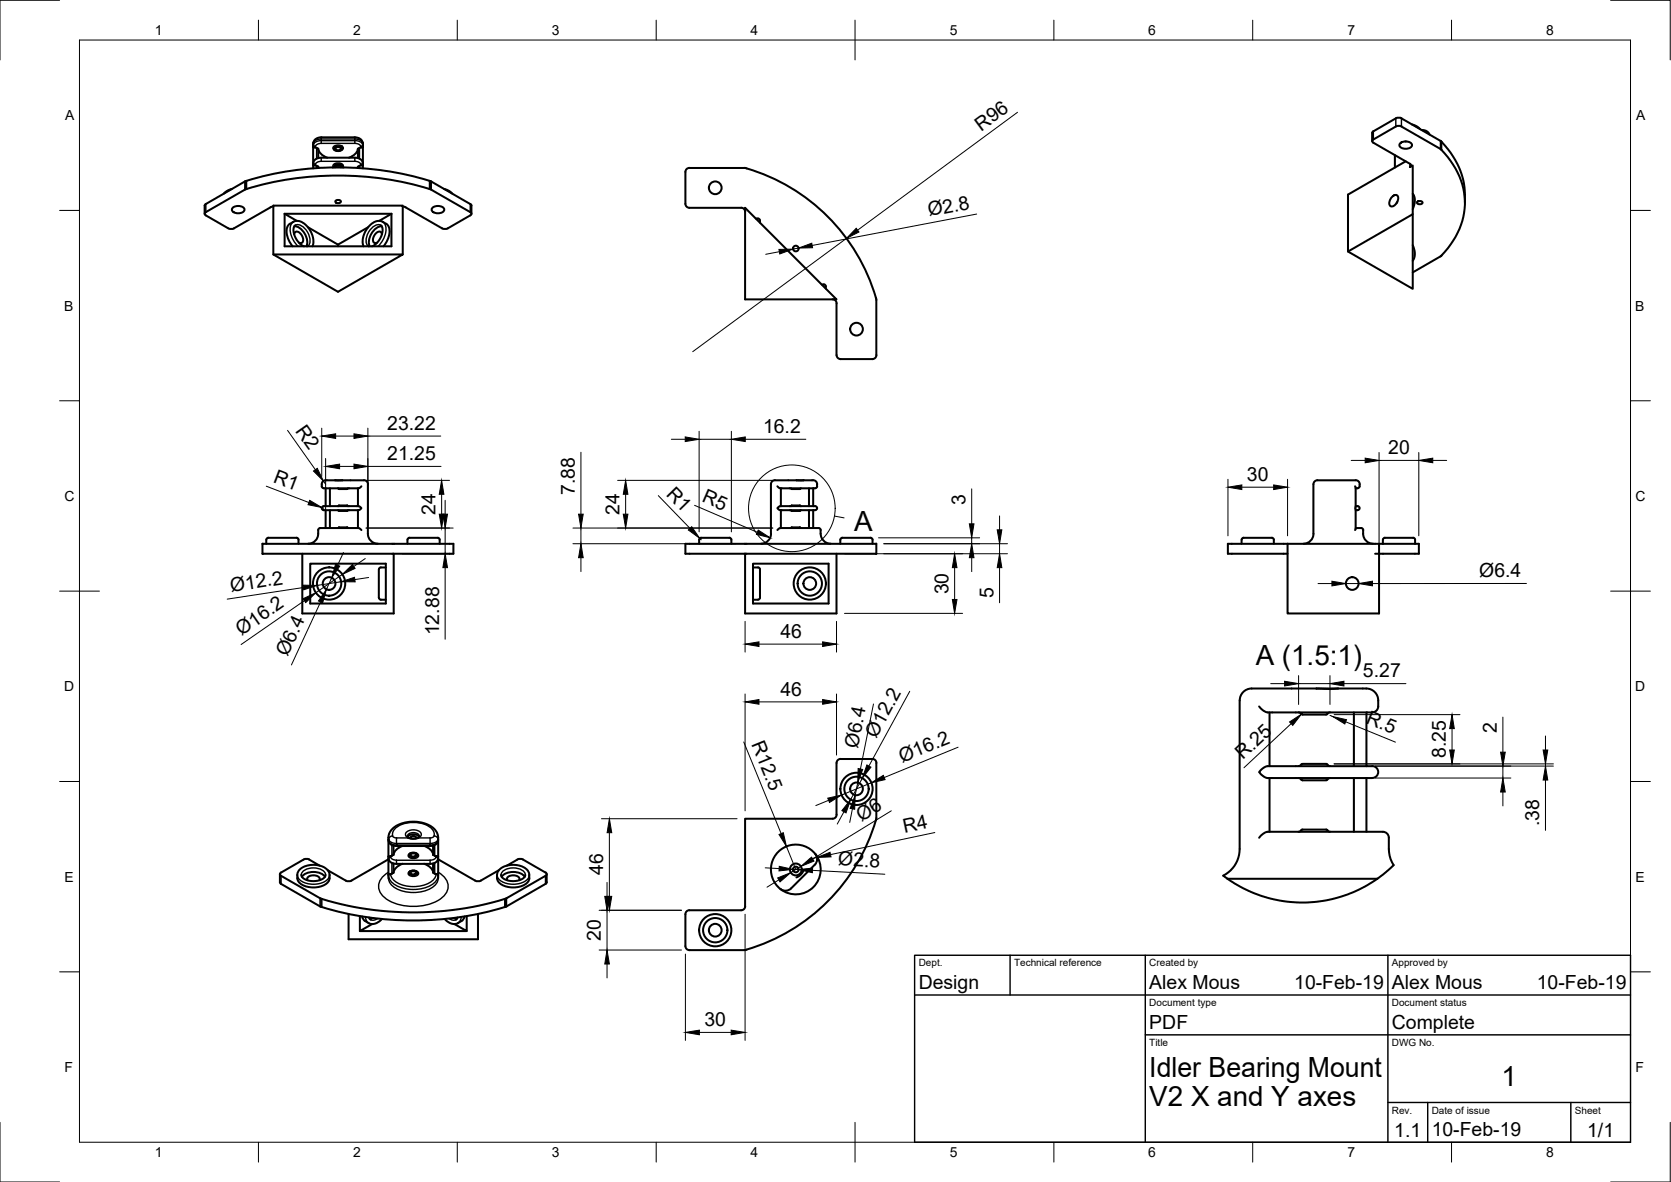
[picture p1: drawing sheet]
<svg xmlns="http://www.w3.org/2000/svg" width="420mm" height="297mm" viewBox="0 0 420 297" stroke-linecap="round" stroke-linejoin="round" font-family="sans-serif">
<!-- layer: Visible -->
<g fill="none" stroke="#000" stroke-width=".51">
<path d="M78.7 37l1.3 .4M78.7 37v-.6a1.8 1.8 0 0 1 2.1-1.9h8.5l1.2 .3a1.62 1.62 0 0 1 .7 1.6v.6M78.7 37v4.1M80 37.4v2.3M80 37.4a3.1 3.1 0 0 0 2.3 2.2M84 37.6l.8 .4 .7-.1 .5-.3M84.5 37.1l.5-.2a.55 .55 0 0 1 .7 .6l-.7 .3a.55 .55 0 0 1-.7-.5zM90 37.4v2.3M91.2 37l-.3 .1a.95 .95 0 0 0-1.1 .9l-1 1.1-1.1 .5M91.2 37v4.1M345.3 35l-.3 .5 .3 .4 9.2 5.3M350.7 39v3.1"/>
<path d="M351 29.7l-5.8 3.4-.2 2.4M351 31.8l-5.7 3.3M351 31.8l.7-.2 .7 .2 10 5.8M351 29.7l.7-.1 .7 .1 10 5.8M352 36.1a2.08 2.08 0 0 1 3 .2 1.38 1.38 0 0 1-1.8 1.1 .96 .96 0 0 1-1-.3 .96 .96 0 0 1-.2-1zM353.4 35.5h.1M355 31.3l1.2 .4 .9 .7M357.4 32.7a2.06 2.06 0 0 1 1.9 .9l.1 .2M362.4 37.6a18.3 18.3 0 0 1 5.3 17.9 22 22 0 0 1-5.3 8.8M362.4 35.5a19.5 19.5 0 0 1 5.9 15.4M51.8 51.3l-.3 .4v2M58.3 47.5l-1 .4-1 .7"/>
<path d="M58.5 52.3a2.08 2.08 0 0 1 3 .2 1.38 1.38 0 0 1-1.9 1.1 .96 .96 0 0 1-1-.3 .96 .96 0 0 1-.1-1zM59.8 51.8h.2M61.6 45.6l-9.8 5.7M68 52.1l-9.2 5.3-.7 .2-.7-.2M68.7 51.9l-.7 .2M71.6 53.7h26.8M71.6 53.7v8.2h26.8v-8.2M71.6 53.7l3 1.8M74 58.9a.78 .78 0 0 1 .6-.7 .78 .78 0 0 1 .9 .4l.5 .8a1 1 0 0 1-.5 1.7l-.3-.1M74 56.9a4 4 0 0 1 3 5M74.3 56.6l-.3 .3-.2 .7 .3 1.8 1.1 1.6 1.3 .9M77.4 57.1l7.6 4.4"/>
<path d="M78.7 41.5l1.3 .4M78.7 41.5l.4-1.3 .7-.4 .8-.2 9 .1 1.3 .5 .3 1.3M78.7 41.5v.8M80 41.9v.3M80 41.9l.1 .3M83.6 42.1h2.8M84.4 42a.67 .67 0 0 1 .6-.6 .67 .67 0 0 1 .7 .6M84.5 50.4l.5-.2a.55 .55 0 0 1 .7 .6l-.7 .3a.55 .55 0 0 1-.7-.6zM90 41.9v.3M91.2 41.5l-.8 .2-.4 .2-.1 .3M91.2 41.5v.8M92.6 57.1l-7.6 4.4"/>
<path d="M95.7 56.6l.3 .3 .2 .7-.4 1.8-1 1.6-1.3 .9M96 56.9a4 4 0 0 0-3 5M96 58.9a.78 .78 0 0 0-.6-.7 .78 .78 0 0 0-.9 .4l-.5 .8a1 1 0 0 0 .5 1.7l.3-.1M98.4 53.7l-3 1.8M101.3 51.9l.7 .2M108.2 47.6a79.6 79.6 0 0 0-46.6 .1l-10.1 5.8v.4l.3 .2 5.6 3.3M108.2 45.5a79.6 79.6 0 0 0-46.6 .1M108.2 47.6l10.1 5.7 .2 .2v.4l-5.9 3.5-.7 .2-.7-.2-9.2-5.3M108.2 45.5l.3 .1M108.4 45.6l9.8 5.7M108.7 52.3a2.08 2.08 0 0 1 3 .2 1.38 1.38 0 0 1-1.8 1.1 .96 .96 0 0 1-1.1-.3 .96 .96 0 0 1-.1-1zM110 51.8h.2"/>
<path d="M111.7 47.5l1 .4 1 .7M118.3 51.3l.3 .4-.1 2M173.3 52.2h13.1M173.3 42.2h13.9M173.3 42.2a1.01 1.01 0 0 0-1 1v8a1.01 1.01 0 0 0 1 1M186.4 52.2a1.01 1.01 0 0 1 1 1M187.2 42.2h.3M187.3 52.2l23 23h-23zM187.5 42.3h.2M187.7 42.3a48 48 0 0 1 32.6 32.8M190 54.9l.8 .1 .3 .4M191.1 55.4v.6"/>
<path d="M350.1 49.4a.82 .82 0 0 1 1.4 0 2.08 2.08 0 0 1-1.7 2.5 1.38 1.38 0 0 1 0-2.1zM351.3 50.7l-.2 .4M353.4 40.5l-14.5 8.4v14.3l16.3-9.4v-12.2l-.7 .4M354.5 41.2l.3 .4-.3 .4M355.2 53.8v18.8l-16.3-9.4M355.2 48.6l.4 .7 .1 .9v1l-.5 1.3M356.5 50.6l.5-.1a.55 .55 0 0 1 .7 .5l-.7 .3a.55 .55 0 0 1-.7-.5zM68.7 64h32.6l-16.3 9.3-16.3-9.3v-12.3h32.6v12.3M78.6 61.9l.2-1.5-.3-1.3-.8-1.6-1.1-1.2a2.51 2.51 0 0 0-2.8-.6 2.54 2.54 0 0 0-1.6 3.5l.7 1.7 .7 1M85 61.5v.4M91.4 61.9l-.2-1.5 .3-1.3 .8-1.6 1.1-1.2a2.51 2.51 0 0 1 2.8-.6 2.53 2.53 0 0 1 1.6 3.5l-.7 1.7-.7 1M206.6 71.5h.8l.2 .5v.5"/>
<path d="M209.3 75.2a1.01 1.01 0 0 1 1.1 1M210.3 76.2l.1 13a1.01 1.01 0 0 0 1 1h8M220.3 75.1l.1 .3M220.3 75.4v13.8M355.2 61.6l.5 2-.1 1.2-.4 .7M362.4 64.3l-7.2 4.2M220.4 89.2a1.01 1.01 0 0 1-1 1M66 136.7h48v2.5h-48zM67 136.7v-1.1a1.19 1.19 0 0 1 1.5-.4h5a1.24 1.24 0 0 1 1.6 .4v1.1M76 139.2v15h23v-15M81.4 128.2h.4M81.8 127.2a.55 .55 0 0 0-.8 .2 .55 .55 0 0 0 .4 .8"/>
<path d="M81.8 127.2l8.6 .1a.45 .45 0 0 1 .4 .5 .45 .45 0 0 1-.5 .4h-8.5M81.9 122.7v4.5M81.9 128.2v4.5M83 122.7v4.5M83 128.2v4.5M84.3 120.7h-2.1a1.09 1.09 0 0 0-1.3 .7 1.09 1.09 0 0 0 .5 1.3h.4M84.3 120.7h1.8M85 128.2l.2 .1M85 122.7l.3 .2h1.9l.4-.2M85 132.7l.3-.2h2l.3 .2M85.2 127.1l-.2 .1M85.2 128.3l.1 .1"/>
<path d="M85.3 128.4h1.9M85.3 127h1.9M85.3 127l-.1 .1M86.1 120.7h4.6a1.8 1.8 0 0 1 1.7 .6l.1 .4M87.3 127l.1 .1M87.4 128.3l-.1 .1M87.4 127.1l.2 .1M87.6 128.2l-.2 .1M90 122.7v4.5M90 128.2v4.5M90.9 122.2l-.7 .5h-8.4M90.9 133.2l-.8-.5h-8.1a2.48 2.48 0 0 0-1.9 .2l-.1 .3a2.7 2.7 0 0 1-2.5 3.4"/>
<path d="M92.5 121.7v12.4a2.51 2.51 0 0 0 2.5 2.5M102.4 136.7l.1-1.1a1.19 1.19 0 0 1 1.5-.4h5a1.24 1.24 0 0 1 1.6 .4v1.1M172.3 136.7h48v2.5h-48zM183.4 135.2h-6.1a1.19 1.19 0 0 0-1.5 .4v1.1M183.4 135.1l.4 .3 .1 1.3M187.3 139.2v15h23v-15M195.5 122.2l.7 .5h8.3M196.3 122.7v4.5M196.3 128.2v4.5M198.8 128.2l.2 .1M198.8 122.7l.3 .2h1.9l.4-.2M198.8 132.7l.3-.2h2.1l.2 .2"/>
<path d="M199 127.1l-.2 .1M199 128.3l.1 .1M199.1 128.4h2M199.1 127h2M199.1 127l-.1 .1M200.3 120.7h-4.6a1.75 1.75 0 0 0-1.8 .6l-.1 12.8a2.47 2.47 0 0 1-2.4 2.5M200.3 120.7h1.8M201.1 127l.1 .1M201.2 128.3l-.1 .1M201.2 127.1l.2 .1M201.4 128.2l-.2 .1M202.1 120.7h2.3"/>
<path d="M203.4 122.7v4.5M203.4 128.2v4.5M204.5 120.7a1.01 1.01 0 0 1 1 1M204.5 122.7v4.5M204.5 128.2v4.5M204.5 127.2a.55 .55 0 0 1 .8 .2 .55 .55 0 0 1-.3 .8M204.5 127.2l-8.6 .1a.45 .45 0 0 0-.4 .5 .45 .45 0 0 0 .5 .4h8.5M204.5 128.2h.5M205.4 121.7v.5M205.5 122.2l-.3 .4-.7 .1M206.3 133.2v.9M206.4 133.2a1.21 1.21 0 0 0-1.6-.5h-8.6l-.7 .5"/>
<path d="M206.4 134.1a2.51 2.51 0 0 0 2.5 2.5M211.3 135.6v1.1M211.3 135.6a1.19 1.19 0 0 1 1.5-.4h5a1.24 1.24 0 0 1 1.6 .4v1.1M312.2 135.6v1.1M312.7 135.2h6a1.24 1.24 0 0 1 1.6 .4v1.1M312.7 135.1l-.4 .3-.1 .2M323.7 136.7h-15v2.5h15M323.7 136.7h32.1M323.7 136.7v17.5h23.1v-17.5M340.7 122.2l.2 .3v4.9l-.2 .3 .2 .3v4.9l-.2 .3M340.9 132.7h.4a1.12 1.12 0 0 1 1.5 .5 2.7 2.7 0 0 0 2.5 3.4M340.9 127.2h.5"/>
<path d="M340.9 128.2h.5M340.9 122.7h.5M341.4 127.2a.5 .5 0 0 1 .5 .5 .5 .5 0 0 1-.5 .5M341.9 121.7l-.1 .7-.4 .3M341.9 121.7a1.37 1.37 0 0 0-1.6-1h-8.2a1.78 1.78 0 0 0-1.8 .6l-.1 12.8a2.47 2.47 0 0 1-2.4 2.5M347.7 135.6v1.1M348.2 135.2h6.1a1.24 1.24 0 0 1 1.5 .4v1.1M348.2 135.1l-.4 .3-.1 .2M355.8 136.7h1v2.5h-11M78 141.7h19v10h-19zM95.2 143.1v7.1M95.3 150.2v.2l.5 .3"/>
<path d="M95.8 150.7h1.2M95.8 142.6h1.2M95.8 142.6l-.5 .2v.3M189.3 141.7h19v10h-19zM189.3 150.7h1.3M189.3 142.6h1.3M190.6 142.6a1.25 1.25 0 0 1 .5 1.6v6M191.1 150.2l-.3 .4-.2 .1M314.7 173h16.3M314.7 173a2.99 2.99 0 0 0-3 3v37.3a7.5 7.5 0 0 1-4.1 6.8l4.2 2.7 3.7 1.7 4.1 1.4 5 .8a32.6 32.6 0 0 0 21.7-5.9M319.2 179v13.5M326.5 179l.3 .1a1.76 1.76 0 0 0 1.9 .5h4.7"/>
<path d="M331 173l3.1 .2 2.3-.2M331 173h5.4M334.4 179l-1 .6M336.4 173h6.3a3.3 3.3 0 0 1 3.8 3v1.5a1.72 1.72 0 0 1-2.1 1.5h-25.6l-1.1-.4-1.1-1.1M340.4 179v13.5M343.6 179v13.5M219.4 190.7h-8a1.04 1.04 0 0 0-1.1 1l.1 13a1.01 1.01 0 0 1-1.1 1h-22v22.1M219.4 190.7a1.01 1.01 0 0 1 1 1M220.3 191.7v13.9M316.9 193.6l.9-.7 .8-.4h25.5a2.28 2.28 0 0 1 2.4 1 1.79 1.79 0 0 1-2.4 2h-25.5l-.8-.3-.8-.7a.52 .52 0 0 1-.3-.4 .52 .52 0 0 1 .2-.5zM319.2 195.5v13.5M326.5 195.5l1 .6"/>
<path d="M327.5 196.1h5.9M333.4 192h-5a1.49 1.49 0 0 0-1.6 .5h-.3M333.4 192l1 .5M334.4 195.5l-1 .6M340.4 195.5v13.5M343.6 195.5v13.5M70.4 219.7l.1 2.3 10 5.8a79.7 79.7 0 0 0 46.6 .1M75.2 218.7a5.4 5.4 0 0 1 7.4 .2l.2 .6a2.63 2.63 0 0 1-2.4 3.3 5.5 5.5 0 0 1-5.3-1.2l-.3-.9v-1zM75.8 219.9l.1 .5 .6 .5 1.2 .4 1 .1 2-.3 .9-.7 .3-.5M76.3 216l-5.6 3.3-.2 .1v.5l10 5.8a79.3 79.3 0 0 0 46.6 .1M76.3 216l1.1-.1 3 1.6M82.4 218.7l4.6 2.6 .7 .2 .7-.2"/>
<path d="M97.7 215.3l.3 1.2 .7 .4 .8 .2h9.2l1.1-.6 .4-1.2M97.7 219.8v.9M97.7 211.1v4.2M97.7 215.6v4.2M97.7 215.9l-9.4 5.4M98.5 208.5l1.2-1 2.2-.8 2.3-.2 2 .2 1.9 .8 1.3 1 .7 1.3v1.7l-.5 .7-1.4 .4-9.4-.1-.8-.6-.3-.8 .1-1.5zM98.9 219.3l-1.2 .5M98.9 214.8l-1.2 .5M98.9 212.5v2.3M98.9 217v2.3M101.2 217.1l-.6 .2a2.84 2.84 0 0 0-1.7 2M101.2 212.6l-.6 .3a2.84 2.84 0 0 0-1.7 1.9"/>
<path d="M102.4 210.1l.5 .5 .9 .2 1.1-.2 .5-.5M102.5 210.2a1.98 1.98 0 0 1 2.9 0M102.6 210.6a4.4 4.4 0 0 0 2.6 0M102.9 219.1l.9-.3h.6l.5 .3M102.9 214.7l.8-.4h.7l.5 .4M103.3 210.7a.64 .64 0 0 1 .6-.6 .64 .64 0 0 1 .7 .6M103.4 219.1l.5-.2a.55 .55 0 0 1 .7 .6l-.7 .3a.55 .55 0 0 1-.6-.6zM103.4 214.6l.5-.2a.55 .55 0 0 1 .7 .6l-.7 .3a.55 .55 0 0 1-.6-.5zM106.7 217.1l1.5 .9 .7 1.1M106.7 212.6l1.5 .9 .7 1.2M108.9 219.2l.4 .3 .9 .3M108.9 214.7v.1"/>
<path d="M108.9 214.8l1.3 .5M108.9 212.5v2.3M108.9 217v2.3M110.2 215.9l9.6 5.5 1.1-.1 4.5-2.6M110.2 219.8v.9M110.2 211.1v4.2M110.2 215.6v4.2M125.4 218.7a5.4 5.4 0 0 1 7.4 .2l.3 .7a2.48 2.48 0 0 1-1.8 3 5.8 5.8 0 0 1-6-1l-.2-.4-.1-1.4zM126 219.9l.2 .5 .6 .5 2.1 .5 1.2-.1 1.2-.4 .6-.5 .2-.5M130.1 216l.7-.2 .7 .2 5.7 3.3 .3 .4-.3 .4-10 5.7M130.1 216l-2.6 1.5M137.5 219.7l-.2 2.3-10.1 5.9"/>
<path d="M202.1 218.7a3.1 3.1 0 0 1-1.8 1.8M205 214.7a2 2 0 0 1-.1 2.6l-6 6a2.01 2.01 0 0 1-2.6 .1M220.4 205.6a47.9 47.9 0 0 1-32.7 33M327.5 208.5h5.9M327.5 208.5l-1 .5M333.4 208.5l1 .5M347.7 209h-29l-1 .5-1.1 1M347.7 209a1.49 1.49 0 0 1 1.5 1.5 10.1 10.1 0 0 0 1.2 6.9l-4.1 3.4M75.9 220.3a4.1 4.1 0 0 1 5.8 0M77.3 221.2a1.06 1.06 0 0 1 1.3-1.2h.8a.94 .94 0 0 1 .9 1.2M87.7 229.7v6.3h32.5v-6.3M90.5 230.2v3.8"/>
<path d="M91.1 230.3l.1 .4a2.5 2.5 0 0 0 1.6 1.3 2.9 2.9 0 0 0 3.2-1M92.8 230.6l.4 .5M93.6 232.2l-3.1 1.8h26.8M93.8 230.7l-.9 .1M114.1 230.7l.8 .1M115 230.6l-.4 .5M116.8 230.3l-.1 .4a2.48 2.48 0 0 1-1.7 1.3 2.9 2.9 0 0 1-3.2-1M117.3 230.2v3.8l-3-1.8M126.1 220.3a4.1 4.1 0 0 1 5.8 0M127.5 221.2a1.06 1.06 0 0 1 1.3-1.2h.8a.94 .94 0 0 1 .9 1.2M172.3 237.8a1.01 1.01 0 0 0 1 1M173.3 228.7a1.01 1.01 0 0 0-1 1v8.1"/>
<path d="M187.4 227.7a1.01 1.01 0 0 1-1 1.1h-13.1M187.5 238.7l-14.2 .1M187.7 238.7h-.2M308.7 220.8h37.6"/>
<circle cx="179.8" cy="47.2" r="1.6"/>
<circle cx="200.1" cy="62.5" r=".71"/>
<circle cx="215.4" cy="82.7" r="1.6"/>
<circle cx="82.8" cy="146.6" r="4.1"/>
<circle cx="82.8" cy="146.6" r="1.6"/>
<circle cx="82.8" cy="146.6" r="3.1"/>
<circle cx="203.6" cy="146.6" r="4.1"/>
<circle cx="203.6" cy="146.6" r="1.6"/>
<circle cx="203.6" cy="146.6" r="3.1"/>
<circle cx="340" cy="146.6" r="1.6"/>
<circle cx="215.4" cy="198.2" r="3.1"/>
<circle cx="215.4" cy="198.2" r="1.6"/>
<circle cx="215.4" cy="198.2" r="4.1"/>
<circle cx="200.1" cy="218.5" r="1.49"/>
<circle cx="200.1" cy="218.5" r="6.3"/>
<circle cx="200.1" cy="218.5" r=".71"/>
<circle cx="179.8" cy="233.8" r="3.1"/>
<circle cx="179.8" cy="233.8" r="1.6"/>
<circle cx="179.8" cy="233.8" r="4.1"/>
</g>
<!-- layer: Visible Narrow -->
<g fill="none" stroke="#000" stroke-width=".36">
<path d="M78.8 35.8v.6M78.8 36.3l.5 .5M78.8 36.3v.5M79.3 36.8v.3M79.6 37.2v2.7M80.8 34.5v.4M80.8 39.6v.9M80.8 36v-.7a2.04 2.04 0 0 0-2 1M80.8 34.9h8.4v.5M80.8 34.9v.5h8.4M80.8 36h8.4M80.8 34.9a1.66 1.66 0 0 0-2 1.3v.2"/>
<path d="M80.8 36l-1.2 .3-.3 .5M83.8 36.9a1.64 1.64 0 0 1 2.5 .3 1.54 1.54 0 0 1-2.6 0zM84 37.6l-.1-.2a1.25 1.25 0 0 1 2.2 0l-.1 .2M84.1 37.1l.9-.3a.72 .72 0 0 1 .9 .8l-.9 .3a.72 .72 0 0 1-.9-.8zM89.2 34.5v.4a2.05 2.05 0 0 1 2 1M89.2 39.6v.9M89.2 35.4v.6M89.2 36l.8 .2 .7 .6M89.2 35.3a2.04 2.04 0 0 1 2 1M90 37.6v2.1M90.4 37.2v2.7M90.7 36.8v.3"/>
<path d="M91.2 36.3l-.5 .5M91.2 35.8v.1M91.2 35.9v.5M91.2 36.3l.1 .5M91.2 35.9l.1 .5M345.3 33v2.1M351 29.7v2.1M352.4 29.7v2.1M355.8 31.7l.9 .5M357.7 32.7l.1 .1M358.4 33.2l.9 .5M362.2 35.4v2"/>
<path d="M362.4 35.5v2.1M362.5 35.7v2M51.8 51.3v2M57.5 47.9l-.9 .6M61.6 45.6v2.1M61.8 45.5v2.1M62 45.5v2M73.8 55.7a3.1 3.1 0 0 0-.5 3.8l.9 1.5 .8 .9M74.3 56.6a3 3 0 0 1 3.3 2.4 2.34 2.34 0 0 1-.3 2.9M78.8 40.8l.1 .3 .4 .2M79.3 41.3v.3M79.6 41.7v.6"/>
<path d="M80.8 40.5h8.4M80.8 40.5l-1.2 .3-.3 .5M83.8 42l-.1-.2a1.44 1.44 0 0 1 1.3-.9 1.44 1.44 0 0 1 1.3 .9l-.1 .2M84 42l-.1-.2a1.28 1.28 0 0 1 2.2 0v.2M84.1 42a.97 .97 0 0 1 .9-.7 .97 .97 0 0 1 1 .7M89.2 40.5l.8 .2 .7 .6M90 42.1v.1M90.4 41.7v.6M90.7 41.3v.3M91.2 40.8l-.1 .3-.4 .2M95.7 56.6a3 3 0 0 0-3.3 2.4 2.34 2.34 0 0 0 .3 2.9M96.2 55.7a3.1 3.1 0 0 1 .5 3.8l-.9 1.5-.7 .9"/>
<path d="M108 45.5v2M108.2 45.5v2.1M108.4 45.6v2.1M112.5 47.9l.9 .6M118.2 51.3v2M354.5 41.2v.8M355.2 48.7a3.7 3.7 0 0 1 0 3.3M74.8 219.9a2.75 2.75 0 0 0 2.4 2.1 5.5 5.5 0 0 0 5.3-1.2l.4-.9M75.8 219.9a3 3 0 0 1 3.7-1.7 2.34 2.34 0 0 1 2.4 1.7M97.7 210.9v.5M97.7 210.5v.3a1.69 1.69 0 0 0 2 1.2v-1.4M97.7 219.9a3.8 3.8 0 0 0 3.1 3.1 9.3 9.3 0 0 0 8.5-1.3l.8-1.1 .1-.7"/>
<path d="M97.7 219.2a3.8 3.8 0 0 0-2.1 5.1 9.4 9.4 0 0 0 7.7 3.5 11.1 11.1 0 0 0 8.5-2.8 3.4 3.4 0 0 0-.7-5.2l-.9-.6M97.7 211.4a1.82 1.82 0 0 0 2 1M98.2 215.1v.3M98.2 219.6a4 4 0 0 0 3.8 3 7.8 7.8 0 0 0 7.3-1.9l.4-1.1M98.2 215.4l-.4 .2-.1 .3M98.2 215.4l.4 .5 1.1 .3M98.5 212.4v2.7M98.5 216.8v2.8M98.7 210.1l.3 .3 .7 .2M98.7 210.1a1.06 1.06 0 0 0-1 1.3M98.7 210.1a2.76 2.76 0 0 1 2.4-3 7.9 7.9 0 0 1 7.4 1.1 2.01 2.01 0 0 1 .7 1.9M99.7 210.6h3a.97 .97 0 0 1-.7-1.1 .97 .97 0 0 1 1-.8 2.35 2.35 0 0 1 2.9 .9 1 1 0 0 1-.7 1h2.9"/>
<path d="M99.7 216.2v.9M99.7 212.4v.2M99.7 212h8.4v.4h-8.4zM99.7 216.2h8.4M102.4 210.1a1.73 1.73 0 0 1 3 0M102.7 219.2a1.64 1.64 0 0 1 2.6 .3 1.54 1.54 0 0 1-2.7 0zM102.7 214.7a1.64 1.64 0 0 1 2.6 .3 1.54 1.54 0 0 1-2.7 0zM102.9 219.2l-.1 .2a1.25 1.25 0 0 0 2.2 0v-.2M102.9 214.6l-.1 .2a1.25 1.25 0 0 0 2.2 0v-.2M103 219.1l.9-.3a.72 .72 0 0 1 1 .8l-1 .3a.72 .72 0 0 1-.9-.8zM103 214.6l.9-.3a.72 .72 0 0 1 1 .8l-1 .3a.72 .72 0 0 1-.9-.8zM108.1 210.6v1.4a2.05 2.05 0 0 0 2-1"/>
<path d="M108.1 216.2v.9M108.1 212.4v.2M108.2 210.6l.6-.2 .3-.3a1 1 0 0 1 1 .9M108.9 212.5v2.2M108.9 217v2.2M109.3 212.4v2.7M109.3 216.8v2.8M109.6 215.4l-.6 .6-.8 .2M109.6 215.4l.4 .2 .1 .3M109.7 215.1l-.1 .3M110.1 211.4a1.82 1.82 0 0 1-1.9 1M110.2 210.5l-.1 .5"/>
<path d="M110.2 210.9l-.1 .5v-.4M125 219.9a2.75 2.75 0 0 0 2.5 2.1 5.5 5.5 0 0 0 5.3-1.2l.3-.9M126 219.9a3 3 0 0 1 3.7-1.7 2.34 2.34 0 0 1 2.4 1.7M70.7 220.1v2M80.5 225.7v2.1M80.7 225.8v2.1M80.9 225.9v2.1M91.9 230.4l.2 .8 .6 .8M94.9 230.8l-.7 .4-1-.1M97.7 220.7a3.8 3.8 0 0 0 3.1 3.1 9.3 9.3 0 0 0 8.5-1.3l.8-1.2 .1-.6M112.9 230.8l.8 .4 1-.1M116 230.4l-.2 .8-.7 .8"/>
<path d="M126.9 225.9v2.1M127.1 225.8v2.1M127.4 225.7v2.1M137.2 220.1v2"/>
</g>
<!-- layer: Border -->
<g fill="none" stroke="#000" stroke-width=".25">
<path d="M15 .1h-15v15M20 10.1h390v276.9h-390zM65 5.1v5M115 5.1v5M165 5.1v5M215 5.1v10M265 5.1v5M315 5.1v5M365 5.1v5M405 .1h15v15M15 52.9h5M410 52.9h5"/>
<path d="M15 100.7h5M410 100.7h5M15 148.6h10M405 148.6h10M15 196.4h5M410 196.4h5M15 244.2h5M410 244.2h5M0 282.1v14.9h15M65 287v5M115 287v5M165 287v5"/>
<path d="M215 282.1v9.9M265 287v5M315 287v5M365 287v5M420 282.1v14.9h-15"/>
</g>
<!-- layer: TitleBlock -->
<path d="M230 240.1h180v46.9h-180zM230 250h180M254 240.1v9.9M288 240.1v46.9M349 240.1v46.9M288 260.1h122M349 277.1h61M359 277.1v9.9M395 277.1v9.9" fill="none" stroke="#000" stroke-width=".36"/>
<!-- layer: Annotations -->
<g fill="none" stroke="#000" stroke-width=".25">
<path d="M209.8 129.7l2.4 .4"/>
<circle cx="199.1" cy="127.7" r="10.9"/>
</g>
<!-- layer: Dimensions -->
<g fill="none" stroke="#000" stroke-width=".25">
<path d="M255.8 28.2l-40.2 29.6M212.8 59.9l-38.6 28.5M245.6 53.8l-41.4 7.9M196 63.3l-3.5 .6M200.8 62.3l-1.4 .3M72.3 108.1l7 9.9M80.9 107.6v12.1M81.9 115.2v15.5M84.4 109.6h4.6M85.4 117.2h3.6M92.5 107.6v24.6M92.5 117.2h18.4"/>
<path d="M92.5 109.6h18.3M146.1 113.7v15.5M168.8 110.4h3.5M175.8 108.4v25.3M175.8 110.4h8.1M183.9 108.4v25.3M187.4 110.4h15.2M339.7 115.7h3.6M346.8 113.7v23.4M346.8 115.7h9.9M356.7 113.7v20.9M360.3 115.7h3.4"/>
<path d="M67 122.2l10.7 4.1M80.9 127.5l.5 .2M81.3 120.9l.6 .8M86.4 138.8l-1.5 3.2M91.5 120.7h21.5M92 132.7h21.9M101.1 139.2h12.8M111 124.2v5M111.9 125.7v3.5M111.9 132.7v6.5M144.1 136.6h41.1M144.1 132.7h50.3"/>
<path d="M146.1 132.7v3.9M155.3 120.7h39.6M157.3 124.2v5M165.5 124.6l8 8.2M174.6 127l15.8 6.8M175.9 135.3l.4 .3M212.3 139.2h41M220.9 135.2h25.4M222.2 136.6h31.1M244.3 122.9v8.7M244.3 135.2v1.4M251.3 129.7v3.4"/>
<path d="M251.3 136.6v2.6M308.8 120.4v14.2M312.3 122.4h8M323.7 120.4v14.2M76.3 147.6l-19.2 3M76.5 150.9l-15.9 11.1M80.6 151.3l-7.3 15.8M83.4 145.2l-1.3 2.9M85.8 146.2l-6.1 .9M86.1 144.3l-6.7 4.7M91.8 140.4l-2.8 2M92.7 145.1l-3.5 .6"/>
<path d="M111.9 142.6v18M146.1 140.2v3.4M187.3 156.2v7.7M210.3 156.2v7.7M212.3 154.1h29.7M240 142.6v8.1M244.3 140.2v3.4M251.3 142.6v8.9M331.4 146.6h3.5M338.4 146.6h3.2M383.8 146.6h-38.7M187.3 174.4v29.4"/>
<path d="M190.8 161.9h16M190.8 176.4h16M210.3 174.4v15.3M219.6 176.9l-3.3 16.4M228.7 173.7l-10.2 18.8M319.5 171.8h3.5M326.5 169.8v7.2M326.5 171.8h7.9M327.5 179.2l-.3 .3M334.4 179.8l.7 .3M334.4 169.8v7.2M335.4 179.6h31.7"/>
<path d="M337.9 171.8h15.6M187 186.5l9.4 23M215.7 196.7l-.7 3.1M216.8 195.6l-2.9 5.3M219.1 196.7l-7.5 3.1M240.9 187.8l-18.6 7.6M324.7 181.8l-11.9 11.1M335.4 192h55.2M338.3 181.4l12.6 5.1M345.7 195.5h34.2M345.7 192.5h44.9M365.1 183.1v5.4"/>
<path d="M377.9 180.2v8.8M377.9 192.5v3M377.9 199v3.5M388.6 185v3.5M388.6 192v.5M388.6 196v12.7M151.2 205.7h34.1M153.2 209.3v16M192.4 218.1l3.5 .2M197.7 212.7l2.4 5.8M199.4 218.5h1.4M201.4 217.7l-2.6 1.6"/>
<path d="M204.3 218.7l18.2 1M205.4 215.5l-1.9 .4M208.4 201.1l-3.3 1.3M212.2 204l-1.7 3.1M214.3 203.2l-.6 3.5M224.1 203.8l-19.8 12.1M235.1 209.2l-26.3 5.6M150.6 228.8h20.7M150.6 238.7h20.7M152.6 221.7v3.6M152.6 228.8v9.9M172.3 239.8v21.7"/>
<path d="M187.3 229.8v31.7M195.8 221.1l-3 1.9M152.6 242.3v3.5M175.9 259.4h8"/>
</g>
<g fill="#000" stroke="#000" stroke-width=".25">
<path d="M215.3 57.4l.7 .9-3.2 1.6zM195.9 62.7l3.5-.1-3.3 1.2zM200.8 62.3l3.3-1.2 .2 1.2zM78.8 118.4l1-.7 1.5 3.2zM80.9 109.6l3.5-.6v1.2zM81.9 117.2l3.5-.6v1.2zM89 116.6l3.5 .6-3.5 .6zM89 109l3.5 .6-3.5 .6zM172.3 109.8l3.5 .6-3.5 .6zM183.9 110.4l3.5-.6v1.2zM343.3 115.1l3.5 .6-3.5 .6zM356.7 115.7l3.6-.6v1.2z"/>
<path d="M77.9 125.7l3 1.8-3.5-.7zM111 120.7l.6 3.5h-1.2zM110.4 129.2h1.2l-.6 3.5zM111.4 129.2h1.1l-.6 3.5zM145.5 129.2h1.1l-.5 3.5zM156.7 129.2h1.2l-.6 3.5zM157.3 120.7l.6 3.5h-1.2zM173.1 133.2l.8-.8 2 2.9zM190.6 133.2l3 1.9-3.4-.8zM243.7 131.6h1.2l-.6 3.6zM250.7 133.1h1.2l-.6 3.5zM308.8 122.4l3.5-.5v1.1z"/>
<path d="M320.3 121.9l3.4 .5-3.4 .6zM76.2 147.1h3.5l-3.3 1.1zM76.2 150.5l3.2-1.5-2.5 2.4zM82.1 148.1l-1 3.4-1-.5zM84.4 141.8l1 .5-2 2.9zM86.1 144.3l2.5-2.4 .7 .9zM85.8 146.2l3.3-1.1 .2 1.1zM111.9 139.2l.6 3.4h-1.1zM146.1 136.6l.5 3.6h-1.1zM240 139.2l.6 3.4h-1.1zM239.5 150.7h1.1l-.6 3.4zM244.3 136.6l.6 3.6h-1.2z"/>
<path d="M251.3 139.2l.6 3.4h-1.2zM334.9 146.1l3.5 .5-3.5 .6zM341.6 146.6l3.5-.5v1.1zM187.3 161.9l3.5-.6v1.2zM187.3 176.4l3.5-.6v1.2zM206.8 161.3l3.5 .6-3.5 .6zM206.8 175.8l3.5 .6-3.5 .6zM323 171.2l3.5 .6-3.5 .6zM334.4 171.8l3.5-.6v1.2zM215.8 193.1l1.1 .3-1.2 3.3zM218 192.2l1 .6-2.2 2.8zM219.1 196.7l3-1.9 .4 1.1z"/>
<path d="M324.3 181.4l2.9-1.9-2.1 2.8zM335.1 180.1l3.5 .8-.5 1zM364.5 188.5h1.2l-.6 3.5zM365.1 179.6l.6 3.5h-1.2zM377.9 195.5l.6 3.5h-1.2zM377.3 189h1.2l-.6 3.5zM388 188.5h1.2l-.6 3.5zM388.6 192.5l.6 3.5h-1.2zM153.2 205.7l.6 3.6h-1.1zM195.9 217.7l3.5 .8-3.5 .4zM195.9 209.7l1.1-.4 .7 3.4zM201.4 217.7l2.6-2.3 .7 1z"/>
<path d="M200.8 218.5l3.5-.3v1.1zM208.1 200.6l3.5-.8-3 1.9zM205.4 215.5l3.3-1.3 .3 1.1zM213.9 200.9l-1.2 3.4-1-.6zM215 199.8l-.1 3.6-1.1-.3zM152.1 225.3h1.1l-.6 3.5zM152.7 225.3h1.1l-.6 3.5zM195.5 220.6l3.3-1.3-2.7 2.3zM152.6 238.7l.6 3.6h-1.1zM172.3 259.4l3.6-.5v1.1zM183.9 258.9l3.4 .5-3.4 .6z"/>
</g>
<g font-size="7">
<text x="214.7" y="133.5">A</text>
<text x="315.7" y="167.2">A (1.5:1)</text>
<text x="289" y="270.6">Idler Bearing Mount</text>
<text x="377.5" y="273">1</text>
<text x="289" y="278.1">V2 X and Y axes</text>
</g>
<g font-size="4.9">
<text x="246.7" y="33" transform="rotate(-36 246.7 33)">R96</text>
<text x="233.6" y="54.4" transform="rotate(-11 233.6 54.4)">Ø2.8</text>
<text x="74.2" y="108.2" transform="rotate(55 74.2 108.2)">R2</text>
<text x="97.4" y="108">23.22</text>
<text x="191.9" y="108.8">16.2</text>
<text x="97.4" y="115.7">21.25</text>
<text x="349.1" y="114.2">20</text>
<text x="68.5" y="121.2" transform="rotate(21 68.5 121.2)">R1</text>
<text x="144.5" y="124.4" transform="rotate(-90 144.5 124.4)">7.88</text>
<text x="167.4" y="124.3" transform="rotate(46 167.4 124.3)">R1</text>
<text x="176.3" y="126" transform="rotate(23 176.3 126)">R5</text>
<text x="313.5" y="120.9">30</text>
<text x="109.5" y="129.4" transform="rotate(-90 109.5 129.4)">24</text>
<text x="155.8" y="129.4" transform="rotate(-90 155.8 129.4)">24</text>
<text x="242.8" y="126.9" transform="rotate(-90 242.8 126.9)">3</text>
<text x="58.2" y="148.7" transform="rotate(-9 58.2 148.7)">Ø12.2</text>
<text x="238.5" y="149.4" transform="rotate(-90 238.5 149.4)">30</text>
<text x="372" y="145">Ø6.4</text>
<text x="249.8" y="150.2" transform="rotate(-90 249.8 150.2)">5</text>
<text x="60.7" y="159.9" transform="rotate(-35 60.7 159.9)">Ø16.2</text>
<text x="110.4" y="159.7" transform="rotate(-90 110.4 159.7)">12.88</text>
<text x="196.2" y="160.3">46</text>
<text x="72.3" y="165.2" transform="rotate(-65 72.3 165.2)">Ø6.4</text>
<text x="342.7" y="170.2">5.27</text>
<text x="196.2" y="174.8">46</text>
<text x="220.3" y="185.7" transform="rotate(-61 220.3 185.7)">Ø12.2</text>
<text x="343.2" y="181.7" transform="rotate(22 343.2 181.7)">R.5</text>
<text x="376.4" y="184.2" transform="rotate(-90 376.4 184.2)">2</text>
<text x="188.9" y="186.9" transform="rotate(68 188.9 186.9)">R12.5</text>
<text x="215.7" y="188.2" transform="rotate(-79 215.7 188.2)">Ø6.4</text>
<text x="226.8" y="191.8" transform="rotate(-22 226.8 191.8)">Ø16.2</text>
<text x="312.5" y="191" transform="rotate(-43 312.5 191)">R.25</text>
<text x="363.5" y="190.5" transform="rotate(-90 363.5 190.5)">8.25</text>
<text x="216.6" y="206.4" transform="rotate(-32 216.6 206.4)">Ø6</text>
<text x="227.4" y="209.3" transform="rotate(-12 227.4 209.3)">R4</text>
<text x="387" y="207.6" transform="rotate(-90 387 207.6)">.38</text>
<text x="151.7" y="219.9" transform="rotate(-90 151.7 219.9)">46</text>
<text x="210.7" y="217.4" transform="rotate(3 210.7 217.4)">Ø2.8</text>
<text x="151.1" y="236.4" transform="rotate(-90 151.1 236.4)">20</text>
<text x="231" y="248.5">Design</text>
<text x="289" y="248.5">Alex Mous</text>
<text x="325.4" y="248.5">10-Feb-19</text>
<text x="350" y="248.5">Alex Mous</text>
<text x="386.4" y="248.5">10-Feb-19</text>
<text x="177.1" y="257.9">30</text>
<text x="289" y="258.6">PDF</text>
<text x="350" y="258.6">Complete</text>
<text x="350.6" y="285.7">1.1</text>
<text x="360" y="285.5">10-Feb-19</text>
<text x="399.1" y="285.7">1/1</text>
</g>
<g font-size="3.5">
<text x="39" y="8.8">1</text>
<text x="88.8" y="8.8">2</text>
<text x="138.8" y="8.8">3</text>
<text x="188.7" y="8.8">4</text>
<text x="238.8" y="8.8">5</text>
<text x="288.7" y="8.8">6</text>
<text x="338.8" y="8.8">7</text>
<text x="388.8" y="8.8">8</text>
<text x="16.4" y="30.2">A</text>
<text x="411.4" y="30.2">A</text>
<text x="16.2" y="78">B</text>
<text x="411.2" y="78">B</text>
<text x="16.2" y="125.9">C</text>
<text x="411.2" y="125.9">C</text>
<text x="16.2" y="173.7">D</text>
<text x="411.2" y="173.7">D</text>
<text x="16.2" y="221.6">E</text>
<text x="411.2" y="221.6">E</text>
<text x="16.2" y="269.4">F</text>
<text x="411.2" y="269.4">F</text>
<text x="39" y="290.8">1</text>
<text x="88.8" y="290.8">2</text>
<text x="138.8" y="290.8">3</text>
<text x="188.7" y="290.8">4</text>
<text x="238.8" y="290.8">5</text>
<text x="288.7" y="290.8">6</text>
<text x="338.8" y="290.8">7</text>
<text x="388.8" y="290.8">8</text>
</g>
<g font-size="2.5">
<text x="231" y="242.9">Dept.</text>
<text x="255" y="242.9">Technical reference</text>
<text x="289" y="242.9">Created by</text>
<text x="350" y="242.9">Approved by</text>
<text x="289" y="252.8">Document type</text>
<text x="350" y="252.8">Document status</text>
<text x="289" y="262.9">Title</text>
<text x="350" y="262.9">DWG No.</text>
<text x="350" y="279.9">Rev.</text>
<text x="360" y="279.9">Date of issue</text>
<text x="396" y="279.9">Sheet</text>
</g>
</svg>
